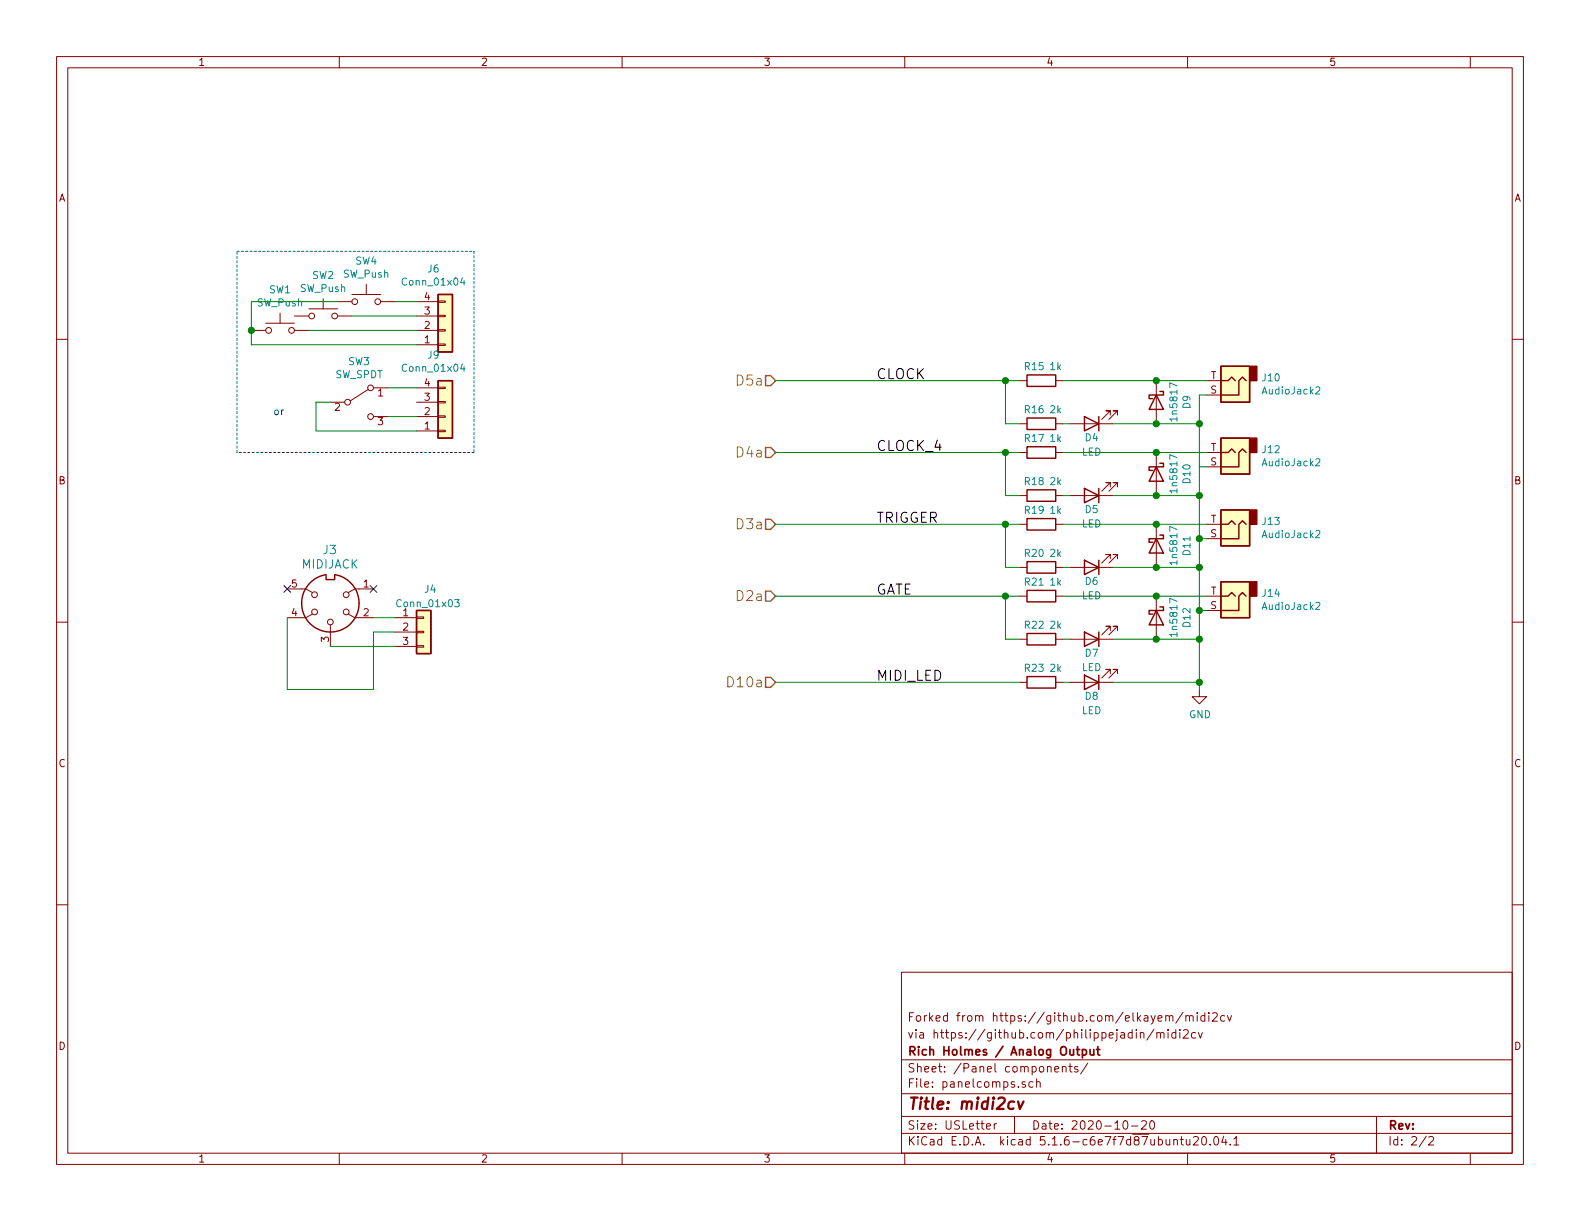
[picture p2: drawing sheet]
<svg xmlns="http://www.w3.org/2000/svg" width="279mm" height="216mm" viewBox="0 0 279 216" stroke-linecap="round" stroke-linejoin="round" font-family="sans-serif">
<g fill="none" stroke="#840000" stroke-width=".18">
<path d="M10 10h259.4v195.9h-259.4zM12 12h255.4v191.9h-255.4zM60 10v2M110 10v2M160 10v2M210 10v2M260 10v2M10 60h2M44.4 58.4h2.6M47 57.2h5.1M49.5 55.4v1.8M52.1 58.4h2.5"/>
<path d="M52.1 55.9h2.5M54.6 54.6h5.1M57.1 52.8v1.8M59.7 55.9h2.5M59.7 53.3h2.5M62.2 52.1h5.1M64.8 50.3v1.8M67.3 53.3h2.5M73.7 58.4h3.8M73.7 55.9h3.8M73.7 53.3h3.8M77.5 53.2h1.2v.3h-1.2z"/>
<path d="M77.5 55.8h1.2v.2h-1.2zM77.5 58.3h1.2v.2h-1.2zM267.4 60h2M58.4 71.1h2.6M65.2 68.8l-3.2 2.1M66 73.7h2.6M66 68.6h2.6M73.7 76.2h3.8M73.7 73.7h3.8M73.7 71.1h3.8M73.7 68.6h3.8M73.7 61h3.8"/>
<path d="M77.5 68.5h1.2v.2h-1.2zM77.5 71h1.2v.2h-1.2zM77.5 76.1h1.2v.2h-1.2zM77.5 73.5h1.2v.3h-1.2zM77.5 60.8h1.2v.3h-1.2zM180.3 67.3h1.3M180.3 74.9h1.3M186.7 67.3h1.3M186.7 74.9h1.3M189.2 74.9h7.6M196.3 73.4v-.8h-.7h.7l-1.5 1.6M197.6 73.4v-.8h-.8h.8l-1.5 1.6"/>
<path d="M204.5 67.3v7.6M213.4 69.9h2.5M213.4 67.3h2.5M180.3 87.6h1.3M180.3 80h1.3M180.3 92.7h1.3M186.7 87.6h1.3M186.7 80h1.3M186.7 92.7h1.3M189.2 87.6h7.6M196.3 98.8v-.8h-.7h.7l-1.5 1.6M196.3 86.1v-.8h-.7h.7l-1.5 1.6"/>
<path d="M197.6 98.8v-.8h-.8h.8l-1.5 1.6M197.6 86.1v-.8h-.8h.8l-1.5 1.6M204.5 80v7.6M204.5 92.7v7.6M213.4 80h2.5M213.4 92.7h2.5M213.4 95.3h2.5M213.4 82.6h2.5M10 110h2M50.8 104.1h3.3l1.1 .7M55.2 108.6l-1.1 .6h-3.3M58.4 110.5v3.8"/>
<path d="M61.6 108.6l1.1 .6h3.3M66 104.1h-3.3l-1.1 .7M69.8 109.2h3.9M69.8 111.8h3.9M69.8 114.3h3.9M73.7 114.2h1.2v.2h-1.2zM73.7 109.1h1.2v.2h-1.2zM73.7 111.6h1.2v.3h-1.2zM180.3 100.3h1.3M180.3 105.4h1.3M180.3 113h1.3M186.7 100.3h1.3"/>
<path d="M186.7 105.4h1.3M186.7 113h1.3M189.2 100.3h7.6M189.2 113h7.6M196.3 111.5v-.8h-.7h.7l-1.5 1.6M196.3 119.1v-.7h-.7h.7l-1.5 1.5M197.6 111.5v-.8h-.8h.8l-1.5 1.6M197.6 119.1v-.7h-.8h.8l-1.5 1.5M204.5 105.4v7.6M213.4 108h2.5M213.4 105.4h2.5M267.4 110h2"/>
<path d="M180.3 120.7h1.3M186.7 120.7h1.3M189.2 120.7h7.6M212.1 121.9v1.3h1.3l-1.3 1.3-1.3-1.3h1.3M10 160h2M267.4 160h2M159.4 171.9h108v32h-108zM206.1 179.7h.1a.37 .37 0 0 1 .6 .1v.8M206.1 179.6v1M206.8 179.8l.2-.2 .3 .1 .1 .9M209.2 179l-1.3 1.9M209.7 179.7l.2-.1 .4 .1v.9"/>
<path d="M209.7 179.6v1M210.3 179.8a.36 .36 0 0 1 .4-.2 .36 .36 0 0 1 .3 .2v.8M211.7 179.1v.1M211.7 179.6v1M213.1 179.7l-.5-.1-.3 .3 .1 .5 .2 .2 .5-.1M213.1 179.1v1.5M213.8 179.1v.1M213.8 179.6v1M214.4 179.2l.2-.1h.4l.3 .4-.9 1.1h.9M216.6 179.7l-.5-.1-.3 .3 .2 .6h.6M217 179.6l.4 1 .4-1M159.4 197.4h108"/>
<path d="M159.4 193.4h108M159.4 187.4h108M174.4 199.2l.8-.2-.1-.2-.4-.1-.3 .2 .1 .7h.6M175.8 198.7v1M176.2 198.7l-.3 .1-.1 .2M179.4 197.4v3M181.3 191.3a.37 .37 0 0 0-.6 .2l.1 .2 .5 .1 .1 .2-.2 .3-.5-.1M182.7 191.3h-.5l-.3 .2 .1 .6 .2 .2 .5-.1M183.3 191.4l.1-.1a.37 .37 0 0 1 .5 .2v.8M183.3 190.8v1.5M186.5 189.1l.7-.2-.1-.3h-.4l-.2 .2 .1 .7h.5M187.9 188.7v-.1a.37 .37 0 0 1 .6 .2v.8"/>
<path d="M187.9 188.6v1M189 188.6h.6M189.2 188.1v1.3l.4 .2M190.6 188.6h-.4l-.2 .2 .1 .2 .5 .1v.4h-.6M192.4 188l-1.3 1.9M198.8 198.2h.3a.94 .94 0 0 1 0 1.5 .8 .8 0 0 1-.6-.7 .8 .8 0 0 1 .3-.8zM200.1 199.1h1.1M200.9 182.1v.1M200.9 182.6v1M201.7 182.7a.37 .37 0 0 1 .6 .1v.8M201.7 182.6v1M201.9 198.3l.2-.1h.3l.3 .1v.3v.2l-.9 .9h.9"/>
<path d="M203.5 198.2h.2a.8 .8 0 0 1 .5 .7 .8 .8 0 0 1-.5 .8 1 1 0 0 1-.2-1.5zM204.1 182l-1.3 1.9M204.6 182.7l.2-.1 .3 .1 .1 .9M204.6 182.6v1M204.8 180.1l.7-.2-.1-.2-.4-.1-.2 .2 .1 .7h.5M205.2 182.8a.34 .34 0 0 1 .3-.2 .34 .34 0 0 1 .3 .2v.8M206.6 182.1v.1M206.6 182.6v1M207.9 182.7l-.4-.1-.3 .3 .1 .6h.6M207.9 182.1v1.5M208.6 182.1v.1M208.6 182.6v1"/>
<path d="M209.3 182.2l.2-.1h.4l.2 .4-.9 1.1h.9M211.4 182.7l-.4-.1-.3 .3 .1 .5 .2 .2 .4-.1M211.9 182.6l.4 1 .3-1M243.4 197.4v6.5M60 203.9v2M110 203.9v2M159.4 200.4h108M160 203.9v2M207.6 201.6l.2-.1h.3l.1 1M208.7 201.5h.6M208.9 201v1.3l.4 .2M209.8 201.5l.1 .9 .3 .1 .2-.2"/>
<path d="M210 203.9v2M210.4 201.5v1M211 201.1l.3-.1h.3l.3 .4-.9 1.1h.9M212.6 201.1l.4-.1a.94 .94 0 0 1 0 1.5l-.5-.3v-.7zM214 202.3v.2M214.8 201h.2a.8 .8 0 0 1 .5 .7 .8 .8 0 0 1-.5 .8 1 1 0 0 1-.2-1.5zM216.4 200.9l-.3 1.1h.9M216.8 201.5v1M217.6 202.3v.2M218.2 201.4l.4-.4v1.5M218.2 202.5h.8M252.2 200.9l-1.2 1.9"/>
<path d="M252.7 201.1l.2-.1h.3l.3 .4-.9 1.1h.9M260 203.9v2"/>
<circle cx="47.5" cy="58.4" r=".51"/>
<circle cx="51.6" cy="58.4" r=".51"/>
<circle cx="55.1" cy="55.9" r=".51"/>
<circle cx="59.2" cy="55.9" r=".51"/>
<circle cx="62.7" cy="53.3" r=".51"/>
<circle cx="66.8" cy="53.3" r=".51"/>
<circle cx="61.5" cy="71.1" r=".51"/>
<circle cx="65.5" cy="73.7" r=".51"/>
<circle cx="65.5" cy="68.6" r=".51"/>
<circle cx="55.6" cy="108.2" r=".51"/>
<circle cx="55.6" cy="105.2" r=".51"/>
<circle cx="58.4" cy="110" r=".51"/>
<circle cx="61.2" cy="108.2" r=".51"/>
<circle cx="61.2" cy="105.2" r=".51"/>
</g>
<path d="M180 194.8l.3 1.3 .7-1.3" fill="none" stroke="#840000" stroke-width=".41"/>
<path d="M190.3 185.6h.6M190.6 185.1v1.3l.3 .2M191.4 185.6h.4l.3 .3-.1 .5-.2 .2-.4-.1M191.4 185.6v1.5M192.8 185.6v.8a.39 .39 0 0 0 .6 0M193.4 185.6v1M193.9 185.6h.6M194.1 185.1v1.3l.4 .2" fill="none" stroke="#840000" stroke-width=".3"/>
<g fill="none" stroke="#840000" stroke-width=".25">
<path d="M77.5 52.1h2.5v10.1h-2.5zM77.5 67.3h2.5v10.2h-2.5zM181.6 79h5.1v2h-5.1zM181.6 66.3h5.1v2h-5.1zM181.6 73.9h5.1v2h-5.1zM191.8 73.7l2.5 1.2-2.5 1.3zM194.3 73.7v2.5M204.5 69.9l1.2 2.5h-2.5zM205.1 69.2h.6v.7h-2.5v.6h.6M215.9 64.8h5.1v6.3h-5.1zM215.9 77.5h5.1v6.3h-5.1zM215.9 67.3h1.3l.6-.6 .6 .6"/>
<path d="M220.3 67.3l-.6-.6-.6 .6v2.6h-3.2M181.6 86.6h5.1v2h-5.1zM181.6 99.3h5.1v2h-5.1zM181.6 91.7h5.1v2h-5.1zM191.8 99.1l2.5 1.2-2.5 1.3zM191.8 86.4l2.5 1.2-2.5 1.3zM194.3 86.4v2.5M194.3 99.1v2.5M204.5 95.3l1.2 2.5h-2.5zM204.5 82.6l1.2 2.5h-2.5zM205.1 94.6h.6v.7h-2.5v.6h.6M205.1 81.9h.6v.7h-2.5v.6h.6"/>
<path d="M215.9 90.2h5.1v6.3h-5.1zM215.9 92.7h1.3l.6-.6 .6 .6M215.9 80h1.3l.6-.6 .6 .6M220.3 92.7l-.6-.6-.6 .6v2.6h-3.2M220.3 80l-.6-.6-.6 .6v2.6h-3.2M57.7 101.6a5.1 5.1 0 0 0-3.6 7.8 5.1 5.1 0 0 0 8.6 0 5.1 5.1 0 0 0-3.5-7.8M57.7 101.7v.8h1.5v-.8M73.7 108h2.5v7.6h-2.5zM181.6 119.6h5.1v2.1h-5.1zM181.6 104.4h5.1v2h-5.1zM181.6 112h5.1v2h-5.1zM191.8 111.8l2.5 1.2-2.5 1.3z"/>
<path d="M191.8 119.4l2.5 1.3-2.5 1.2zM194.3 111.8v2.5M194.3 119.4v2.5M204.5 108l1.2 2.5h-2.5zM205.1 107.3h.6v.7h-2.5v.6h.6M215.9 102.9h5.1v6.3h-5.1zM215.9 105.4h1.3l.6-.6 .6 .6M220.3 105.4l-.6-.6-.6 .6v2.6h-3.2"/>
</g>
<g fill="#ffffc2" stroke="#ffffc2" stroke-width=".18">
<path d="M215.9 102.9h5.1v6.3h-5.1z"/>
<path d="M215.9 64.8h5.1v6.3h-5.1z"/>
<path d="M77.5 67.3h2.5v10.2h-2.5z"/>
<path d="M77.5 52.1h2.5v10.1h-2.5z"/>
<path d="M73.7 108h2.5v7.6h-2.5z"/>
<path d="M215.9 90.2h5.1v6.3h-5.1z"/>
<path d="M215.9 77.5h5.1v6.3h-5.1z"/>
</g>
<g fill="#840000" stroke="#840000" stroke-width=".25">
<path d="M221 102.9h1.2v2.5h-1.2z"/>
<path d="M221 64.8h1.2v2.5h-1.2z"/>
<path d="M221 90.2h1.2v2.5h-1.2z"/>
<path d="M221 77.5h1.2v2.5h-1.2z"/>
</g>
<path d="M81.8 49.1l-.3 .9h.7M82.1 49.6v.8M81.8 64.3l-.3 .9h.7M82.1 64.8v.9M232.7 68.5l.5-.1 .2 .4-.1 .2-.7 .7h.8M232.7 93.9l.5-.1 .2 .4-.1 .2-.7 .7h.8M232.7 81.2l.5-.1 .2 .4-.1 .2-.7 .7h.8M80.4 106h.8l-.4 .5 .4 .1-.1 .6-.5 .1-.2-.1M232.7 106.6l.5-.1 .2 .4-.1 .2-.7 .7h.8" fill="none" stroke="#008484" stroke-width=".18"/>
<path d="M41.9 44.5h41.9M83.8 44.5v35.5M41.9 80v-35.5M83.8 80h-41.9" fill="none" stroke="#0000c2" stroke-width=".18" stroke-dasharray=".4 .4"/>
<g fill="none" stroke="#008400" stroke-width=".18">
<path d="M54.6 58.4h19.1M59.7 53.3h-15.3v7.7h29.3M62.2 55.9h11.5M69.8 53.3h3.9M58.4 71.1h-2.5v5.1h17.8M68.6 68.6h5.1M68.6 73.7h5.1M137.2 67.3h43.1M177.8 67.3v7.6h2.5M188 74.9h1.2M188 67.3h25.4M196.8 74.9h15.3"/>
<path d="M213.4 69.9h-1.3v52M137.2 80h43.1M137.2 92.7h43.1M177.8 80v7.6h2.5M177.8 92.7v7.6h2.5M188 87.6h1.2M188 80h25.4M188 92.7h25.4M196.8 87.6h15.3M212.1 95.3h1.3M212.1 82.6h1.3M50.8 109.2v12.7h15.2v-10.1h3.8"/>
<path d="M58.4 114.3h11.4M66 109.2h3.8M137.2 105.4h43.1M177.8 105.4v7.6h2.5M188 100.3h1.2M188 105.4h25.4M188 113h1.2M196.8 100.3h15.3M196.8 113h15.3M212.1 108h1.3M137.2 120.7h43.1M188 120.7h1.2"/>
<path d="M196.8 120.7h15.3"/>
</g>
<path d="M135.4 66.4h.9l.9 .9-.9 .9h-.9zM135.4 79.1h.9l.9 .9-.9 .9h-.9zM135.4 91.8h.9l.9 .9-.9 .9h-.9zM135.4 119.8h.9l.9 .9-.9 .8h-.9zM135.4 104.5h.9l.9 .9-.9 .9h-.9z" fill="none" stroke="#848400" stroke-width=".25"/>
<g fill="#008400" stroke="#008400" stroke-width=".25">
<circle cx="204.5" cy="100.3" r=".51"/>
<circle cx="204.5" cy="67.3" r=".51"/>
<circle cx="212.1" cy="74.9" r=".51"/>
<circle cx="204.5" cy="74.9" r=".51"/>
<circle cx="177.8" cy="67.3" r=".51"/>
<circle cx="204.5" cy="105.4" r=".51"/>
<circle cx="204.5" cy="92.7" r=".51"/>
<circle cx="204.5" cy="80" r=".51"/>
<circle cx="212.1" cy="120.7" r=".51"/>
<circle cx="212.1" cy="108" r=".51"/>
<circle cx="212.1" cy="95.3" r=".51"/>
<circle cx="204.5" cy="113" r=".51"/>
<circle cx="212.1" cy="113" r=".51"/>
<circle cx="212.1" cy="100.3" r=".51"/>
<circle cx="212.1" cy="87.6" r=".51"/>
<circle cx="204.5" cy="87.6" r=".51"/>
<circle cx="44.5" cy="58.4" r=".51"/>
<circle cx="177.8" cy="80" r=".51"/>
<circle cx="177.8" cy="92.7" r=".51"/>
<circle cx="177.8" cy="105.4" r=".51"/>
</g>
<path d="M50.2 103.5l1.2 1.2M51.4 103.5l-1.2 1.2M65.4 103.5l1.2 1.2M66.6 103.5l-1.2 1.2" fill="none" stroke="#000084" stroke-width=".18"/>
<text font-size="2.8" fill="#840000" x="160.4" y="196.2">Title: midi2cv</text>
<g font-size="2.5" fill="#848400">
<text x="130.6" y="68.2">D5a</text>
<text x="130.6" y="80.9">D4a</text>
<text x="130.6" y="93.6">D3a</text>
<text x="130.6" y="106.3">D2a</text>
<text x="129.2" y="121.5">D10a</text>
</g>
<g font-size="2.5">
<text x="154.9" y="67.1">CLOCK</text>
<text x="154.9" y="79.8">CLOCK_4</text>
<text x="154.9" y="92.5">TRIGGER</text>
<text x="154.9" y="105.2">GATE</text>
<text x="154.9" y="120.4">MIDI_LED</text>
</g>
<g font-size="2.1" fill="#008484">
<text x="53.4" y="100.5">MIDIJACK</text>
<text x="57.2" y="98">J3</text>
</g>
<g font-size="2.1" fill="#840000">
<text x="160.4" y="183.6">via https://github.com/philippejadin/midi2cv</text>
<text x="160.4" y="180.6">Forked from https://github.com/elkayem/midi2cv</text>
<text x="160.4" y="189.6">Sheet: /Panel components/</text>
<text x="160.4" y="186.6">Rich Holmes / Analog Output</text>
<text x="160.4" y="192.3">File: panelcomps.sch</text>
<text x="160.4" y="202.5">KiCad E.D.A. kicad 5.1.6-c6e7f7d87ubuntu20.04.1</text>
<text x="160.4" y="199.7">Size: USLetter</text>
<text x="182.4" y="199.7">Date: 2020-10-20</text>
<text x="245.4" y="199.7">Rev:</text>
<text x="245.4" y="202.5">Id: 2/2</text>
</g>
<g font-size="1.8" fill="#840000">
<text x="35" y="11.6">1</text>
<text x="85" y="11.6">2</text>
<text x="135" y="11.6">3</text>
<text x="185" y="11.6">4</text>
<text x="235" y="11.6">5</text>
<text x="10.4" y="35.6">A</text>
<text x="267.8" y="35.6">A</text>
<text x="75.1" y="53.1">4</text>
<text x="75.1" y="58.2">2</text>
<text x="75.1" y="55.6">3</text>
<text x="75.1" y="60.7">1</text>
<text x="66.8" y="70.1">1</text>
<text x="75.1" y="70.9">3</text>
<text x="75.1" y="68.3">4</text>
<text x="214" y="69.6">S</text>
<text x="214.1" y="67.1">T</text>
<text x="59.2" y="72.6">2</text>
<text x="66.8" y="75.2">3</text>
<text x="75.1" y="75.9">1</text>
<text x="75.1" y="73.4">2</text>
<text x="214" y="82.3">S</text>
<text x="214.1" y="79.8">T</text>
<text x="10.4" y="85.6">B</text>
<text x="267.8" y="85.6">B</text>
<text x="214" y="95">S</text>
<text x="214.1" y="92.5">T</text>
<text x="51.6" y="103.9">5</text>
<text x="64.3" y="103.9">1</text>
<text x="214" y="107.7">S</text>
<text x="214.1" y="105.2">T</text>
<text x="51.6" y="109">4</text>
<text x="58.2" y="113.5" transform="rotate(-90 58.2 113.5)">3</text>
<text x="64.3" y="109">2</text>
<text x="71.3" y="109">1</text>
<text x="71.3" y="111.5">2</text>
<text x="71.3" y="114">3</text>
<text x="10.4" y="135.6">C</text>
<text x="267.8" y="135.6">C</text>
<text x="10.4" y="185.6">D</text>
<text x="267.8" y="185.6">D</text>
<text x="35" y="205.5">1</text>
<text x="85" y="205.5">2</text>
<text x="135" y="205.5">3</text>
<text x="185" y="205.5">4</text>
<text x="235" y="205.5">5</text>
</g>
<g font-size="1.8" fill="#008484">
<text x="62.9" y="46.8">SW4</text>
<text x="47.6" y="51.9">SW1</text>
<text x="53.1" y="51.6">SW_Push</text>
<text x="55.2" y="49.3">SW2</text>
<text x="60.7" y="49.1">SW_Push</text>
<text x="71.5" y="50.5">Conn_01x04</text>
<text x="75.7" y="48.2">J6</text>
<text x="45.5" y="54.2">SW_Push</text>
<text x="61.6" y="64.6">SW3</text>
<text x="71.5" y="65.7">Conn_01x04</text>
<text x="75.7" y="63.4">J9</text>
<text x="181.3" y="65.5">R15</text>
<text x="185.7" y="65.5">1k</text>
<text x="59.2" y="66.9">SW_SPDT</text>
<text x="223.3" y="67.4">J10</text>
<text x="223.4" y="69.7">AudioJack2</text>
<text x="181.3" y="73.1">R16</text>
<text x="185.7" y="73.1">2k</text>
<text x="208.2" y="74.1" transform="rotate(-90 208.2 74.1)">1n5817</text>
<text x="210.5" y="72.2" transform="rotate(-90 210.5 72.2)">D9</text>
<text x="181.3" y="78.2">R17</text>
<text x="185.7" y="78.2">1k</text>
<text x="191.3" y="80.6">LED</text>
<text x="191.9" y="78">D4</text>
<text x="223.3" y="80.1">J12</text>
<text x="223.4" y="82.4">AudioJack2</text>
<text x="181.3" y="85.8">R18</text>
<text x="185.7" y="85.8">2k</text>
<text x="208.2" y="86.8" transform="rotate(-90 208.2 86.8)">1n5817</text>
<text x="210.5" y="85.4" transform="rotate(-90 210.5 85.4)">D10</text>
<text x="181.3" y="90.9">R19</text>
<text x="185.7" y="90.9">1k</text>
<text x="191.3" y="93.3">LED</text>
<text x="191.9" y="90.7">D5</text>
<text x="223.3" y="92.8">J13</text>
<text x="223.4" y="95.1">AudioJack2</text>
<text x="181.3" y="98.5">R20</text>
<text x="185.7" y="98.5">2k</text>
<text x="208.2" y="99.5" transform="rotate(-90 208.2 99.5)">1n5817</text>
<text x="210.5" y="98.1" transform="rotate(-90 210.5 98.1)">D11</text>
<text x="70.5" y="107.4">Conn_01x03</text>
<text x="75.1" y="104.8">J4</text>
<text x="181.3" y="103.6">R21</text>
<text x="185.7" y="103.6">1k</text>
<text x="191.3" y="106">LED</text>
<text x="191.9" y="103.4">D6</text>
<text x="223.3" y="105.5">J14</text>
<text x="223.4" y="107.8">AudioJack2</text>
<text x="181.3" y="111.2">R22</text>
<text x="185.7" y="111.2">2k</text>
<text x="208.2" y="112.2" transform="rotate(-90 208.2 112.2)">1n5817</text>
<text x="210.5" y="110.8" transform="rotate(-90 210.5 110.8)">D12</text>
<text x="181.3" y="118.8">R23</text>
<text x="185.7" y="118.8">2k</text>
<text x="191.3" y="118.7">LED</text>
<text x="191.9" y="116.1">D7</text>
<text x="191.9" y="123.7">D8</text>
<text x="191.3" y="126.3">LED</text>
<text x="210.3" y="127">GND</text>
</g>
<text font-size="1.8" fill="#0000c2" x="48.3" y="73.4">or</text>
</svg>
